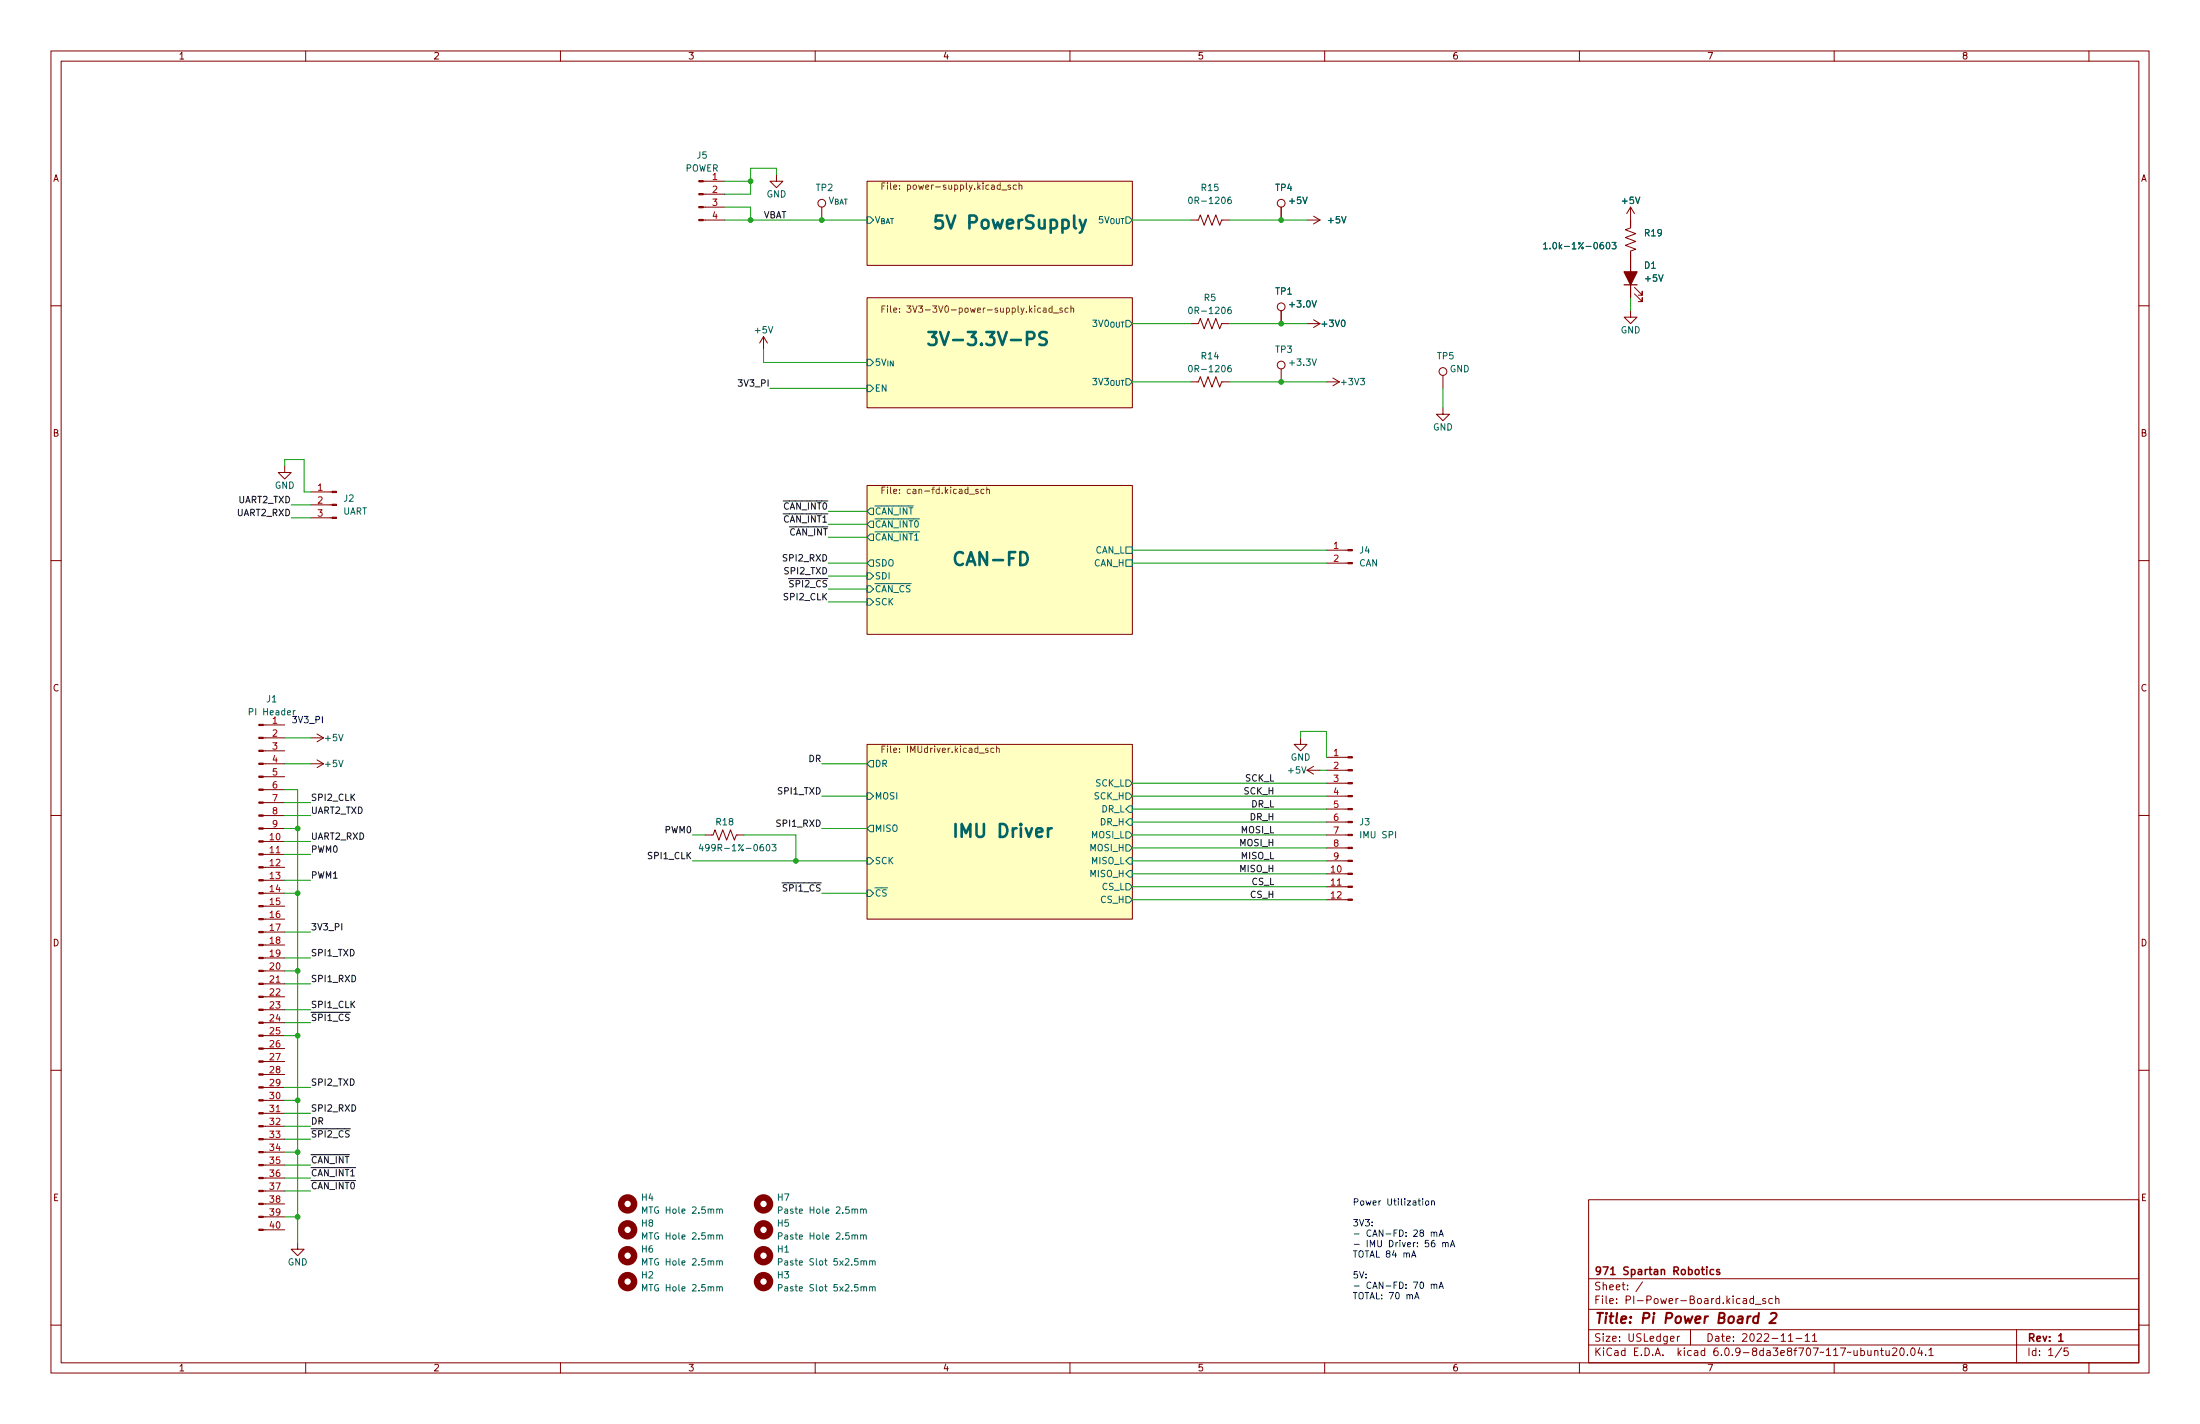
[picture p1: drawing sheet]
<svg xmlns="http://www.w3.org/2000/svg" width="432mm" height="279mm" viewBox="0 0 432 279" stroke-linecap="round" stroke-linejoin="round" font-family="sans-serif">
<g fill="none" stroke="#840000" stroke-width=".2">
<path d="M10 10h411.8v259.4h-411.8zM12 12h407.8v255.4h-407.8zM60 10v2M110 10v2M160 10v2M210 10v2M260 10v2M310 10v2M360 10v2M410 10v2M138 38.1h4.2M138 35.6h4.2"/>
<path d="M152.4 34.3v1.3h1.3l-1.3 1.2-1.3-1.2h1.3M170.2 35.6h52v16.5h-52zM10 60h2M138 43.2h4.2M138 40.6h4.2M161.3 40.6v2.6M170.2 58.4h52v21.6h-52zM233.7 43.2h1.5l.4-1 .7 2 .8-2 .8 2 .7-2 .8 2 .4-1h1.5M251.5 40.6v2.6M256.5 43.2h2.6M257.8 42.4l1.3 .8M259.1 43.2l-1.3 .7"/>
<path d="M320 40.6v4.1l-1 .4 2.1 .7-2.1 .8 2.1 .8-2.1 .7 2.1 .8-1.1 .4v9.1M320 40.6l-.7 1.3M320 40.6l.8 1.3M320.8 57.7l1.5 1.5v-.8v.8h-.7M320.8 56.4l1.5 1.5v-.7v.7h-.7M419.8 60h2M149.9 66l-.8 1.3M149.9 66v2.6M149.9 66l.7 1.3M233.7 63.5h1.5l.4-1 .7 2 .8-2 .8 2 .7-2 .8 2 .4-1h1.5M233.7 74.9h1.5l.4-1 .7 2 .8-2 .8 2 .7-2 .8 2 .4-1h1.5M251.5 61v2.5"/>
<path d="M251.5 72.4v2.5M256.5 63.5h2.6M257.8 62.7l1.3 .8M259.1 63.5l-1.3 .8M260.3 74.9h2.6M261.6 74.2l1.3 .7M262.9 74.9l-1.3 .8M283.2 73.7v2.5M320 61v1.2h1.3l-1.3 1.3-1.2-1.3h1.2M55.9 91.4v1.3h1.2l-1.2 1.3-1.3-1.3h1.3M61 99.1h4.2M61 96.5h4.2"/>
<path d="M170.2 95.3h52v29.2h-52zM283.2 80v1.3h1.3l-1.3 1.3-1.3-1.3h1.3M10 110h2M61 101.6h4.2M260.3 110.5h4.3M260.3 108h4.3M419.8 110h2M10 160h2M51.7 149.9h4.2M51.7 157.5h4.2M51.7 154.9h4.2M51.7 152.4h4.2"/>
<path d="M51.7 147.3h4.2M51.7 144.8h4.2M51.7 142.2h4.2M61 149.9h2.5M61 144.8h2.5M62.2 149.1l1.3 .8M62.2 144l1.3 .8M63.5 149.9l-1.3 .7M63.5 144.8l-1.3 .7M170.2 146.1h52v34.2h-52zM255.3 144.8v1.3h1.2l-1.2 1.2-1.3-1.2h1.3M256.5 151.1l1.3 .8"/>
<path d="M256.5 151.1h2.6M257.8 150.4l-1.3 .7M260.3 151.1h4.3M260.3 158.8h4.3M260.3 156.2h4.3M260.3 153.7h4.3M260.3 148.6h4.3M419.8 160h2M51.7 160h4.2M51.7 177.8h4.2M51.7 175.3h4.2M51.7 172.7h4.2"/>
<path d="M51.7 170.2h4.2M51.7 167.6h4.2M51.7 165.1h4.2M51.7 162.6h4.2M138.4 163.8h1.6l.3-1 .8 2 .8-2 .7 2 .8-2 .7 2 .4-1h1.5M260.3 163.8h4.3M260.3 176.5h4.3M260.3 174h4.3M260.3 171.5h4.3M260.3 168.9h4.3M260.3 166.4h4.3M260.3 161.3h4.3"/>
<path d="M51.7 198.1h4.2M51.7 195.6h4.2M51.7 193h4.2M51.7 190.5h4.2M51.7 188h4.2M51.7 185.4h4.2M51.7 182.9h4.2M51.7 180.3h4.2M10 210h2M51.7 218.4h4.2M51.7 215.9h4.2M51.7 213.4h4.2"/>
<path d="M51.7 210.8h4.2M51.7 208.3h4.2M51.7 205.7h4.2M51.7 203.2h4.2M51.7 200.7h4.2M419.8 210h2M51.7 238.8h4.2M51.7 236.2h4.2M51.7 233.7h4.2M51.7 231.1h4.2M51.7 228.6h4.2M51.7 226.1h4.2"/>
<path d="M51.7 223.5h4.2M51.7 221h4.2M311.8 235.4h108v32h-108zM10 260h2M51.7 241.3h4.2M58.4 243.8v1.3h1.3l-1.3 1.3-1.3-1.3h1.3M311.8 256.9h108M311.8 250.9h108M322.4 251.5l-1.3 1.9M342.2 254.9h.5l.1 .9M342.8 255.1l-.5 .1a.29 .29 0 0 0-.2 .3 .29 .29 0 0 0 .2 .3l.5-.1M344.2 254.9l-.5-.1-.3 .3 .2 .6h.6"/>
<path d="M344.2 254.3v1.5M344.5 255.9h1.2M346.5 254.9l-.3-.1-.3 .2 .1 .2 .5 .2v.3h-.6M347.9 254.9l-.5-.1-.2 .3 .1 .6h.6M348.5 254.9l.2-.1 .4 .1 .1 .9M348.5 254.3v1.5M419.8 260h2M60 267.4v2M110 267.4v2M160 267.4v2M210 267.4v2M260 267.4v2"/>
<path d="M310 267.4v2M311.8 263.9h108M311.8 260.9h108M327.9 262.7l.7-.2-.1-.3h-.4l-.2 .2v.7h.6M329.2 262.2v1M329.7 262.2l-.5 .3M331.8 260.9v3M351 262.1l.4-.4v1.5M351 263.2h.9M352.5 262.6h1.2M354.3 262.1l.4-.4v1.5M354.3 263.2h.9"/>
<path d="M355.7 262.1l.5-.4v1.5M355.7 263.2h.9M360 267.4v2M367.9 265.1l.3-.1h.3l.1 1M367.9 265v1M369.1 265h.6M369.3 264.5v1.3l.4 .2M370.2 265v.9l.4 .1 .2-.2M370.8 265v1M371.4 264.6l.6-.1 .2 .1 .1 .3-.9 1.1h.9M373.1 264.5h.1a.8 .8 0 0 1 .6 .7 .8 .8 0 0 1-.6 .8 1 1 0 0 1-.1-1.5zM374.4 265.8v.2"/>
<path d="M375.2 264.5h.2a.8 .8 0 0 1 .5 .7 .8 .8 0 0 1-.5 .8 .99 .99 0 0 1-.2-1.5zM376.8 264.4l-.4 1.1h1M377.2 265v1M377.9 265.8v.2M378.6 264.9l.4-.4v1.5M378.6 266h.8M395.8 260.9v6.5M404.7 264.4l-1.3 1.9M405.9 264.5h-.7l-.1 .7 .2-.2 .5 .1 .1 .2v.5l-.2 .2-.6-.2M410 267.4v2"/>
<circle cx="251.5" cy="39.9" r=".76"/>
<circle cx="251.5" cy="71.6" r=".76"/>
<circle cx="251.5" cy="60.2" r=".76"/>
<circle cx="283.2" cy="72.9" r=".76"/>
</g>
<path d="M335 248.6v.1M335 249.1v1M336.4 249.2l-.5-.1-.3 .3 .2 .6h.6M337.5 249.2l-.4-.1-.2 .2 .1 .2 .5 .1v.4h-.6M404.1 262.1l.4-.4v1.5M404.1 263.2h.8" fill="none" stroke="#840000" stroke-width=".3"/>
<path d="M345.1 258.4a.66 .66 0 0 0-1 .3v.5l.1 .3h.8M345.2 257.6l-.2 2M347.6 257.8l.3-.2h.5l.2 .2 .1 .4-.2 .3-1.2 1.1h1.2" fill="none" stroke="#840000" stroke-width=".4"/>
<g fill="#ffffc2" stroke="#ffffc2" stroke-width=".2">
<path d="M170.2 95.3h52v29.2h-52z"/>
<path d="M170.2 146.1h52v34.2h-52z"/>
<path d="M170.2 35.6h52v16.5h-52z"/>
<path d="M170.2 58.4h52v21.6h-52z"/>
</g>
<g fill="none" stroke="#006464" stroke-width=".2">
<path d="M233.4 38.8l.2-.1a.68 .68 0 0 1 .4 .6 .68 .68 0 0 1-.4 .6l-.3-.4zM241.6 38.7h-.4l-.2 .3v.7l.2 .2 .4-.1 .1-.4-.1-.2h-.4l-.2 .2M170.2 42.5h.6l.6 .7-.6 .6h-.6zM221 42.5h.6l.6 .7-.6 .6h-.6zM303 47.9l.3-.3v1.2M303 48.8h.7M316.4 47.6h.8l-.4 .4 .3 .2v.5l-.2 .1-.5-.1M170.2 75.6h.6l.6 .6-.6 .6h-.6zM170.2 70.5h.6l.6 .6-.6 .7h-.6zM172.6 70.4h-.6v.6l.1-.1 .5 .1 .1 .2-.1 .4-.2 .1-.4-.1M173 70.4l.5 1.3 .4-1.3M174.3 70.8v1"/>
<path d="M175.3 70.8v1l-.6-1v1M221 74.3h.6l.6 .6-.6 .7h-.6zM221 62.9h.6l.6 .6-.6 .6h-.6zM233.4 60.4l.2-.1a.68 .68 0 0 1 .4 .6 .68 .68 0 0 1-.4 .6l-.3-.4zM233.4 71.8l.2-.1a.68 .68 0 0 1 .4 .6 .68 .68 0 0 1-.4 .7l-.3-.5zM241.6 60.3h-.4l-.2 .3v.7l.2 .2 .4-.1 .1-.4-.1-.2-.4-.1-.2 .3M241.6 71.7l-.4 .1-.2 .2v.7l.2 .3 .4-.2 .1-.4-.1-.2h-.4l-.2 .2M170.8 99.7h.6v1.3h-.6l-.6-.7zM170.2 112.4h.6l.6 .6-.6 .7h-.6zM170.2 114.9h.6l.6 .7-.6 .6h-.6zM170.2 117.5h.6l.6 .6-.6 .6h-.6zM170.8 104.8h.6v1.2h-.6l-.6-.6z"/>
<path d="M170.8 109.9h.6v1.2h-.6l-.6-.6zM170.8 102.2h.6v1.3h-.6l-.6-.6zM221 109.9h1.2v1.2h-1.2zM221 107.3h1.2v1.3h-1.2zM57.9 139.4l-.3 .3M170.2 155.6h.6l.6 .6-.6 .6h-.6zM170.8 149.2h.6v1.3h-.6l-.6-.6zM221 153h.6l.6 .7-.6 .6h-.6zM221 155.6h.6l.6 .6-.6 .6h-.6zM221.6 158.1h.6v1.3h-.6l-.6-.6zM137.6 165.6l-.3 .9h.7M137.9 166.1v.8"/>
<path d="M151.5 165.7h.8l-.4 .5 .3 .1v.5l-.1 .1-.6-.1M170.2 168.3h.6l.6 .6-.6 .6h-.6zM170.2 174.6h.6l.6 .7-.6 .6h-.6zM170.8 161.9h.6v1.3h-.6l-.6-.6zM221 175.9h.6l.6 .6-.6 .7h-.6zM221 173.4h.6l.6 .6-.6 .6h-.6zM221 165.7h.6l.6 .7-.6 .6h-.6zM221 163.2h.6l.6 .6-.6 .7h-.6zM221.6 160.7h.6v1.2h-.6l-.6-.6zM221.6 168.3h.6v1.2h-.6l-.6-.6zM221.6 170.8h.6v1.3h-.6l-.6-.6zM126.1 238.1v-1.3l.4 .9 .5-.9v1.3"/>
<path d="M140.7 237.3h.5v.8M141.2 237.4l.2-.2 .3 .1 .1 .8M152.8 237.5l.6-.1v-.5l-.6-.1v1.3M168.9 237.3h.5l.1 .8M168.9 237.2v.9M169.5 237.4l.2-.2 .3 .1v.8M126.1 248.2v-1.2l.4 .9 .5-.9v1.2M126.1 253.3v-1.3l.4 .9 .5-.9v1.3M126.1 243.1v-1.2l.4 .9 .5-.9v1.2M140.7 247.5l.5-.1v.8M140.7 252.6l.5-.1v.8M140.7 242.4h.5v.7"/>
<path d="M141.2 247.6l.2-.2h.3l.1 .8M141.2 252.6l.2-.1h.3l.1 .8M141.2 242.5l.2-.2 .3 .1 .1 .7M152.8 242.5h.6v-.5l-.6-.1v1.2M152.8 247.6h.6v-.5l-.6-.1v1.2M152.8 252.7l.6-.1v-.4l-.6-.2v1.3M168.9 242.4h.5l.1 .7M168.9 242.3v.8M169.5 242.5l.2-.2 .3 .1v.7M170.7 247.5l.5-.1v.8M170.7 252.6l.5-.1v.8M170.7 247.4v.8"/>
<path d="M170.7 252.5v.8M171.2 247.6l.2-.2h.3l.1 .8M171.2 252.6l.2-.1h.3l.1 .8"/>
</g>
<g fill="none" stroke="#725600" stroke-width=".2">
<path d="M173.1 36.5h.4M173.7 35.9h-.6v1.3M198.3 36.4l-.3-.1-.2 .2 .1 .2 .4 .1v.3h-.5M199.5 36.4l-.4-.1-.2 .3 .1 .5h.5M200 36.4h.5l.1 .8M200 35.9v1.3M173.1 60.6h.4M173.7 60h-.6v1.3M174.2 60v.1M174.2 60.4v.9M174.8 60v1.1l.2 .2M206.8 61.4h1"/>
<path d="M208.5 60.5l-.3-.1-.2 .2 .1 .2 .4 .1v.3h-.5M209.6 60.5l-.3-.1-.3 .3 .1 .5h.5M210.2 60.6l.5-.1v.8M210.2 60v1.3M173.1 96.2h.4M173.7 95.6h-.6v1.2M192 96.1l-.3-.1-.2 .2v.2l.5 .1v.3h-.5M193.1 96.1l-.3-.1-.3 .2 .1 .6h.5M193.7 96.1h.4l.1 .7M193.7 95.6v1.2M173.1 147h.4M173.7 146.4h-.6v1.2"/>
<path d="M195.1 146.9l-.4-.1-.3 .2 .2 .6h.5M195.6 146.9h.5v.7M195.6 146.4v1.2"/>
</g>
<path d="M182.2 65.1h1.6l-.8 1a.69 .69 0 0 1 .8 .5v.6l-.2 .4-1 .1-.4-.3M205.4 65.3l-.9-.2a.62 .62 0 0 0-.5 .6 .62 .62 0 0 0 .5 .7 .93 .93 0 0 1 .9 .6 .65 .65 0 0 1-.4 .7l-1-.1" fill="none" stroke="#006464" stroke-width=".51"/>
<g fill="#840000" stroke="#840000" stroke-width=".2">
<path d="M137.2 43.1h.8v.2h-.8z"/>
<path d="M137.2 40.5h.8v.3h-.8z"/>
<path d="M137.2 38h.8v.2h-.8z"/>
<path d="M137.2 35.4h.8v.3h-.8z"/>
<path d="M264.6 110.4h.8v.2h-.8z"/>
<path d="M264.6 107.8h.8v.3h-.8z"/>
<path d="M50.8 241.2h.9v.2h-.9z"/>
<path d="M50.8 238.6h.9v.3h-.9z"/>
<path d="M50.8 236.1h.9v.2h-.9z"/>
<path d="M50.8 233.6h.9v.2h-.9z"/>
<path d="M50.8 231h.9v.3h-.9z"/>
<path d="M50.8 228.5h.9v.2h-.9z"/>
<path d="M50.8 225.9h.9v.3h-.9z"/>
<path d="M50.8 223.4h.9v.2h-.9z"/>
<path d="M50.8 220.9h.9v.2h-.9z"/>
<path d="M50.8 218.3h.9v.3h-.9z"/>
<path d="M50.8 215.8h.9v.2h-.9z"/>
<path d="M50.8 213.2h.9v.3h-.9z"/>
<path d="M50.8 210.7h.9v.2h-.9z"/>
<path d="M50.8 208.2h.9v.2h-.9z"/>
<path d="M50.8 205.6h.9v.3h-.9z"/>
<path d="M50.8 203.1h.9v.2h-.9z"/>
<path d="M50.8 200.5h.9v.3h-.9z"/>
<path d="M50.8 198h.9v.2h-.9z"/>
<path d="M50.8 195.5h.9v.2h-.9z"/>
<path d="M50.8 192.9h.9v.3h-.9z"/>
<path d="M50.8 190.4h.9v.2h-.9z"/>
<path d="M50.8 187.8h.9v.3h-.9z"/>
<path d="M50.8 185.3h.9v.2h-.9z"/>
<path d="M50.8 182.8h.9v.2h-.9z"/>
<path d="M50.8 180.2h.9v.3h-.9z"/>
<path d="M50.8 177.7h.9v.2h-.9z"/>
<path d="M50.8 175.1h.9v.3h-.9z"/>
<path d="M50.8 172.6h.9v.2h-.9z"/>
<path d="M50.8 170.1h.9v.2h-.9z"/>
<path d="M50.8 167.5h.9v.3h-.9z"/>
<path d="M50.8 165h.9v.2h-.9z"/>
<path d="M50.8 162.4h.9v.3h-.9z"/>
<path d="M50.8 159.9h.9v.2h-.9z"/>
<path d="M50.8 157.4h.9v.2h-.9z"/>
<path d="M50.8 154.8h.9v.3h-.9z"/>
<path d="M50.8 152.3h.9v.2h-.9z"/>
<path d="M50.8 149.7h.9v.3h-.9z"/>
<path d="M50.8 147.2h.9v.2h-.9z"/>
<path d="M50.8 144.7h.9v.2h-.9z"/>
<path d="M50.8 142.1h.9v.3h-.9z"/>
<path d="M264.6 176.4h.8v.3h-.8z"/>
<path d="M264.6 173.9h.8v.2h-.8z"/>
<path d="M264.6 171.3h.8v.3h-.8z"/>
<path d="M264.6 168.8h.8v.2h-.8z"/>
<path d="M264.6 166.2h.8v.3h-.8z"/>
<path d="M264.6 163.7h.8v.3h-.8z"/>
<path d="M264.6 161.2h.8v.2h-.8z"/>
<path d="M264.6 158.6h.8v.3h-.8z"/>
<path d="M264.6 156.1h.8v.2h-.8z"/>
<path d="M264.6 153.5h.8v.3h-.8z"/>
<path d="M264.6 151h.8v.3h-.8z"/>
<path d="M264.6 148.5h.8v.2h-.8z"/>
<path d="M65.2 101.5h.8v.2h-.8z"/>
<path d="M65.2 98.9h.8v.3h-.8z"/>
<path d="M65.2 96.4h.8v.2h-.8z"/>
</g>
<g fill="none" stroke="#840000" stroke-width="1.3">
<circle cx="123.2" cy="236.2" r="1.27"/>
<circle cx="149.9" cy="236.2" r="1.27"/>
<circle cx="123.2" cy="241.3" r="1.27"/>
<circle cx="123.2" cy="246.4" r="1.27"/>
<circle cx="123.2" cy="251.5" r="1.27"/>
<circle cx="149.9" cy="241.3" r="1.27"/>
<circle cx="149.9" cy="251.5" r="1.27"/>
<circle cx="149.9" cy="246.4" r="1.27"/>
</g>
<path d="M318.8 55.9h2.5" fill="none" stroke="#840000" stroke-width=".25"/>
<path d="M318.8 53.3h2.5l-1.3 2.6z" fill="#840000" stroke="#840000" stroke-width=".25"/>
<g fill="none" stroke="#0000c2" stroke-width=".2">
<path d="M279.2 235.2v.1M279.2 235.6v.9M279.8 235.7l.2-.1 .4 .1v.5l-.1 .2-.5-.1zM281 235.7h.5v.8M281 235.6v.9M277.1 246.7l.4-1.3 .4 1.3M277.2 246.3h.6M277.7 254.9l.4-1.3 .4 1.3M277.8 254.5h.6M280.9 241.9l.5-.1 .1 .8M280.9 252.1l.5-.1 .1 .8M280.9 241.7v.9"/>
<path d="M280.9 252v.8M281.5 241.9l.2-.2 .3 .1v.8M281.5 252.2l.2-.2h.3v.8M281.5 243.4h-.3l-.2 .3-.1 .7 .3 .2 .4-.1 .1-.4-.2-.2h-.3l-.3 .2M282.4 242.6l.5-1.3 .4 1.3M282.4 252.8l.5-1.3 .4 1.3M282.6 242.2h.6M282.6 252.5h.6M283.2 243.9h.4l.1 .7M283.2 243.8v.8M283.7 244l.2-.2 .3 .1 .1 .7M284.7 244.6l.4-1.2 .4 1.2"/>
<path d="M284.8 244.3h.6"/>
</g>
<g fill="none" stroke="#009600" stroke-width=".2">
<path d="M142.2 35.6h5.1M152.4 34.3v-1.3h-5.1v5.1h-5.1M142.2 43.2h28M142.2 40.6h5.1v2.6M222.2 43.2h11.5M241.3 43.2h15.2M320 58.4v2.6M149.9 68.6v2.5h20.3M151.1 76.2h19.1M222.2 74.9h11.5M222.2 63.5h11.5M241.3 74.9h19"/>
<path d="M241.3 63.5h15.2M283.2 76.2v3.8M55.9 91.4v-1.2h3.8v6.3h1.3M57.1 99.1h3.9M57.1 101.6h3.9M162.6 110.5h7.6M162.6 115.6h7.6M162.6 113h7.6M162.6 102.9h7.6M162.6 118.1h7.6M162.6 105.4h7.6M162.6 100.3h7.6"/>
<path d="M222.2 110.5h38.1M222.2 108h38.1M55.9 157.5h5.1M55.9 154.9h2.5v88.9M55.9 149.9h5.1M55.9 144.8h5.1M161.3 149.9h8.9M161.3 156.2h8.9M222.2 156.2h38.1M222.2 153.7h38.1M222.2 158.8h38.1M255.3 144.8v-1.3h5v5.1"/>
<path d="M259.1 151.1h1.2M55.9 162.6h2.5M55.9 175.3h2.5M55.9 160h5.1M55.9 165.1h5.1M55.9 172.7h5.1M55.9 167.6h5.1M135.9 163.8h2.5M135.9 168.9h34.3M146 163.8h10.2v5.1M161.3 162.6h8.9M161.3 175.3h8.9"/>
<path d="M222.2 163.8h38.1M222.2 168.9h38.1M222.2 161.3h38.1M222.2 176.5h38.1M222.2 166.4h38.1M222.2 171.5h38.1M222.2 174h38.1M55.9 190.5h2.5M55.9 193h5.1M55.9 198.1h5.1M55.9 182.9h5.1M55.9 188h5.1"/>
<path d="M55.9 213.4h5.1M55.9 215.9h2.5M55.9 203.2h2.5M55.9 218.4h5.1M55.9 200.7h5.1M55.9 238.8h2.5M55.9 233.7h5.1M55.9 221h5.1M55.9 231.1h5.1M55.9 228.6h5.1M55.9 226.1h2.5M55.9 223.5h5.1"/>
</g>
<g fill="#009600" stroke="#009600" stroke-width=".2">
<circle cx="58.4" cy="162.6" r=".46"/>
<circle cx="58.4" cy="175.3" r=".46"/>
<circle cx="147.3" cy="43.2" r=".46"/>
<circle cx="161.3" cy="43.2" r=".46"/>
<circle cx="147.3" cy="35.6" r=".46"/>
<circle cx="58.4" cy="226.1" r=".46"/>
<circle cx="58.4" cy="215.9" r=".46"/>
<circle cx="58.4" cy="238.8" r=".46"/>
<circle cx="58.4" cy="190.5" r=".46"/>
<circle cx="58.4" cy="203.2" r=".46"/>
<circle cx="156.2" cy="168.9" r=".46"/>
<circle cx="251.5" cy="63.5" r=".46"/>
<circle cx="251.5" cy="43.2" r=".46"/>
<circle cx="251.5" cy="74.9" r=".46"/>
</g>
<g font-size="3.5" fill="#006464">
<text x="184.5" y="44.9">5V PowerSupply</text>
<text x="184.6" y="67.8">3V-3.3V-PS</text>
<text x="187.8" y="111">CAN-FD</text>
<text x="188" y="164.3">IMU Driver</text>
</g>
<text font-size="2.8" fill="#840000" x="312.8" y="259.7">Title: Pi Power Board 2</text>
<g font-size="2.1" fill="#840000">
<text x="312.8" y="250.2">971 Spartan Robotics</text>
<text x="312.8" y="255.9">File: PI-Power-Board.kicad_sch</text>
<text x="312.8" y="253.2">Sheet: /</text>
<text x="312.8" y="263.2">Size: USLedger</text>
<text x="334.8" y="263.2">Date: 2022-11-11</text>
<text x="397.8" y="263.2">Rev: 1</text>
<text x="312.8" y="266">KiCad E.D.A. kicad 6.0.9-8da3e8f707~117~ubuntu20.04.1</text>
<text x="397.8" y="266">Id: 1/5</text>
</g>
<g font-size="1.8" fill="#840000">
<text x="35" y="11.7">1</text>
<text x="85" y="11.7">2</text>
<text x="135" y="11.7">3</text>
<text x="185" y="11.7">4</text>
<text x="235" y="11.7">5</text>
<text x="285" y="11.7">6</text>
<text x="335" y="11.7">7</text>
<text x="385" y="11.7">8</text>
<text x="10.3" y="35.6">A</text>
<text x="420.1" y="35.6">A</text>
<text x="10.3" y="85.7">B</text>
<text x="420.1" y="85.7">B</text>
<text x="10.3" y="135.6">C</text>
<text x="420.1" y="135.6">C</text>
<text x="10.3" y="185.7">D</text>
<text x="420.1" y="185.7">D</text>
<text x="10.4" y="235.7">E</text>
<text x="420.2" y="235.7">E</text>
<text x="35" y="269.1">1</text>
<text x="85" y="269.1">2</text>
<text x="135" y="269.1">3</text>
<text x="185" y="269.1">4</text>
<text x="235" y="269.1">5</text>
<text x="285" y="269.1">6</text>
<text x="335" y="269.1">7</text>
<text x="385" y="269.1">8</text>
</g>
<g font-size="1.8" fill="#006464">
<text x="134.5" y="33.7">POWER</text>
<text x="136.8" y="31.1">J5</text>
<text x="150.4" y="38.7">GND</text>
<text x="160.2" y="37.5">TP2</text>
<text x="160.9" y="40">V_{BAT}</text>
<text x="234.1" y="40">0R-1206</text>
<text x="235.9" y="37.5">R15</text>
<text x="250.4" y="37.5">TP4</text>
<text x="253.1" y="40">+5V</text>
<text x="318.4" y="40">+5V</text>
<text x="171.6" y="43.8">V_{BAT}</text>
<text x="212.5" y="43.8">5V_{OUT}</text>
<text x="260.8" y="43.8">+5V</text>
<text x="322.9" y="46.4">R19</text>
<text x="304.5" y="48.9">1.0k-1%-0603</text>
<text x="322.8" y="52.7">D1</text>
<text x="236.4" y="59.1">R5</text>
<text x="250.4" y="57.8">TP1</text>
<text x="323" y="55.2">+5V</text>
<text x="148.3" y="65.4">+5V</text>
<text x="211.5" y="64.1">3V0_{OUT}</text>
<text x="234.1" y="61.6">0R-1206</text>
<text x="253.3" y="60.3">+3.0V</text>
<text x="259.6" y="64.1">+3V0</text>
<text x="318.1" y="65.4">GND</text>
<text x="235.9" y="70.5">R14</text>
<text x="250.4" y="69.2">TP3</text>
<text x="253.3" y="71.8">+3.3V</text>
<text x="282.1" y="70.5">TP5</text>
<text x="171.6" y="76.8">EN</text>
<text x="211.5" y="75.6">3V3_{OUT}</text>
<text x="234.1" y="73">0R-1206</text>
<text x="263.4" y="75.6">+3V3</text>
<text x="284.5" y="73">GND</text>
<text x="281.2" y="84.5">GND</text>
<text x="53.9" y="95.9">GND</text>
<text x="67.3" y="101">UART</text>
<text x="67.5" y="98.4">J2</text>
<text x="171.6" y="101">~{CAN_INT}</text>
<text x="171.6" y="106">~{CAN_INT1}</text>
<text x="171.6" y="103.5">~{CAN_INT0}</text>
<text x="171.6" y="113.7">SDI</text>
<text x="171.6" y="111.1">SDO</text>
<text x="214.7" y="111.1">CAN_H</text>
<text x="214.9" y="108.6">CAN_L</text>
<text x="266.7" y="111.1">CAN</text>
<text x="266.9" y="108.6">J4</text>
<text x="171.6" y="116.2">~{CAN_CS}</text>
<text x="171.6" y="118.7">SCK</text>
<text x="52.4" y="137.8">J1</text>
<text x="49.3" y="140.3">PI Header</text>
<text x="63.9" y="145.4">+5V</text>
<text x="253.3" y="149.2">GND</text>
<text x="63.9" y="150.5">+5V</text>
<text x="171.6" y="150.5">DR</text>
<text x="215" y="154.3">SCK_L</text>
<text x="252.9" y="151.8">+5V</text>
<text x="140.6" y="161.9">R18</text>
<text x="171.6" y="156.8">MOSI</text>
<text x="214.8" y="156.8">SCK_H</text>
<text x="216" y="161.9">DR_H</text>
<text x="216.2" y="159.4">DR_L</text>
<text x="266.9" y="161.9">J3</text>
<text x="138.8" y="167">499R-1%-0603</text>
<text x="171.6" y="163.2">MISO</text>
<text x="214" y="167">MOSI_H</text>
<text x="214.2" y="164.5">MOSI_L</text>
<text x="267.2" y="164.5">IMU SPI</text>
<text x="171.6" y="169.5">SCK</text>
<text x="214" y="172.1">MISO_H</text>
<text x="214.2" y="169.5">MISO_L</text>
<text x="171.6" y="175.9">~{CS}</text>
<text x="216.1" y="177.2">CS_H</text>
<text x="216.3" y="174.6">CS_L</text>
<text x="125.9" y="235.6">H4</text>
<text x="126.8" y="238.1">MTG Hole 2.5mm</text>
<text x="152.6" y="235.6">H7</text>
<text x="153.8" y="238.1">Paste Hole 2.5mm</text>
<text x="125.9" y="245.7">H6</text>
<text x="125.9" y="240.7">H8</text>
<text x="126.8" y="243.2">MTG Hole 2.5mm</text>
<text x="152.6" y="240.7">H5</text>
<text x="152.6" y="245.7">H1</text>
<text x="153.8" y="243.2">Paste Hole 2.5mm</text>
<text x="56.5" y="248.3">GND</text>
<text x="125.9" y="250.8">H2</text>
<text x="126.8" y="248.3">MTG Hole 2.5mm</text>
<text x="152.6" y="250.8">H3</text>
<text x="154" y="248.3">Paste Slot 5x2.5mm</text>
<text x="126.8" y="253.4">MTG Hole 2.5mm</text>
<text x="154" y="253.4">Paste Slot 5x2.5mm</text>
</g>
<g font-size="1.8" fill="#a90000">
<text x="139.8" y="35.3">1</text>
<text x="139.8" y="37.8">2</text>
<text x="139.8" y="40.4">3</text>
<text x="139.8" y="42.9">4</text>
<text x="62.4" y="96.3">1</text>
<text x="62.4" y="98.8">2</text>
<text x="62.4" y="101.3">3</text>
<text x="261.8" y="107.7">1</text>
<text x="261.8" y="110.2">2</text>
<text x="53.5" y="142">1</text>
<text x="53.5" y="144.5">2</text>
<text x="53.5" y="147.1">3</text>
<text x="53.5" y="149.6">4</text>
<text x="261.8" y="148.3">1</text>
<text x="53.5" y="152.1">5</text>
<text x="53.5" y="154.7">6</text>
<text x="261.8" y="150.9">2</text>
<text x="261.8" y="153.4">3</text>
<text x="261.8" y="156">4</text>
<text x="53.5" y="157.2">7</text>
<text x="53.5" y="159.8">8</text>
<text x="261.8" y="158.5">5</text>
<text x="261.8" y="161">6</text>
<text x="53" y="164.8">10</text>
<text x="53" y="167.4">11</text>
<text x="53.5" y="162.3">9</text>
<text x="261.8" y="163.6">7</text>
<text x="261.8" y="166.1">8</text>
<text x="53" y="169.9">12</text>
<text x="53" y="172.5">13</text>
<text x="261.3" y="171.2">10</text>
<text x="261.3" y="173.7">11</text>
<text x="261.8" y="168.7">9</text>
<text x="53" y="175">14</text>
<text x="53" y="177.5">15</text>
<text x="261.3" y="176.3">12</text>
<text x="53" y="180.1">16</text>
<text x="53" y="182.6">17</text>
<text x="53" y="185.2">18</text>
<text x="53" y="187.7">19</text>
<text x="53" y="190.2">20</text>
<text x="53" y="192.8">21</text>
<text x="53" y="195.3">22</text>
<text x="53" y="197.9">23</text>
<text x="53" y="200.4">24</text>
<text x="53" y="202.9">25</text>
<text x="53" y="205.5">26</text>
<text x="53" y="208">27</text>
<text x="53" y="210.6">28</text>
<text x="53" y="213.1">29</text>
<text x="53" y="215.6">30</text>
<text x="53" y="218.2">31</text>
<text x="53" y="220.7">32</text>
<text x="53" y="223.3">33</text>
<text x="53" y="225.8">34</text>
<text x="53" y="228.3">35</text>
<text x="53" y="230.9">36</text>
<text x="53" y="233.4">37</text>
<text x="53" y="236">38</text>
<text x="53" y="238.5">39</text>
<text x="53" y="241">40</text>
</g>
<g font-size="1.8" fill="#725600">
<text x="174.5" y="37.2">File: power-supply.kicad_sch</text>
<text x="175.8" y="61.3">File: 3V3-3V0-power-supply.kicad_sch</text>
<text x="174.4" y="96.9">File: can-fd.kicad_sch</text>
<text x="174" y="147.7">File: IMUdriver.kicad_sch</text>
</g>
<g font-size="1.8" fill="#0f0f0f">
<text x="149.9" y="42.8">VBAT</text>
<text x="145.3" y="75.9">3V3_PI</text>
<text x="46.5" y="101.3">UART2_RXD</text>
<text x="46.7" y="98.7">UART2_TXD</text>
<text x="152.5" y="100">~{CAN_INT0}</text>
<text x="152.5" y="102.5">~{CAN_INT1}</text>
<text x="153.5" y="105.1">~{CAN_INT}</text>
<text x="154" y="110.1">SPI2_RXD</text>
<text x="154.2" y="112.7">SPI2_TXD</text>
<text x="153.9" y="115.2">~{SPI2_CS}</text>
<text x="154.1" y="117.8">SPI2_CLK</text>
<text x="158.7" y="149.5">DR</text>
<text x="152.9" y="155.9">SPI1_TXD</text>
<text x="244.2" y="155.9">SCK_H</text>
<text x="244.4" y="153.3">SCK_L</text>
<text x="61" y="159.7">UART2_TXD</text>
<text x="61" y="157.1">SPI2_CLK</text>
<text x="245.4" y="160.9">DR_H</text>
<text x="245.6" y="158.4">DR_L</text>
<text x="61" y="167.3">PWM0</text>
<text x="61" y="164.8">UART2_RXD</text>
<text x="130.6" y="163.5">PWM0</text>
<text x="152.7" y="162.2">SPI1_RXD</text>
<text x="243.4" y="166">MOSI_H</text>
<text x="243.6" y="163.5">MOSI_L</text>
<text x="61" y="172.4">PWM1</text>
<text x="127.4" y="168.6">SPI1_CLK</text>
<text x="243.4" y="171.1">MISO_H</text>
<text x="243.6" y="168.6">MISO_L</text>
<text x="245.7" y="173.6">CS_L</text>
<text x="152.6" y="174.9">~{SPI1_CS}</text>
<text x="245.5" y="176.2">CS_H</text>
<text x="61" y="182.5">3V3_PI</text>
<text x="61" y="187.6">SPI1_TXD</text>
<text x="61" y="192.7">SPI1_RXD</text>
<text x="61" y="197.8">SPI1_CLK</text>
<text x="61" y="200.3">~{SPI1_CS}</text>
<text x="61" y="213">SPI2_TXD</text>
<text x="61" y="220.6">DR</text>
<text x="61" y="218.1">SPI2_RXD</text>
<text x="61" y="223.2">~{SPI2_CS}</text>
<text x="61" y="230.8">~{CAN_INT1}</text>
<text x="61" y="228.3">~{CAN_INT}</text>
<text x="61" y="233.3">~{CAN_INT0}</text>
</g>
<g font-size="1.8" fill="#0000c2">
<text x="57.1" y="141.9">3V3_PI</text>
<text x="265.4" y="236.5">Power Utilization</text>
<text x="265.4" y="240.6">3V3:</text>
<text x="265.4" y="242.7">- CAN-FD: 28 mA</text>
<text x="265.4" y="244.7">- IMU Driver: 56 mA</text>
<text x="265.4" y="246.7">TOTAL 84 mA</text>
<text x="265.4" y="250.8">5V:</text>
<text x="265.4" y="252.9">- CAN-FD: 70 mA</text>
<text x="265.4" y="254.9">TOTAL: 70 mA</text>
</g>
</svg>
